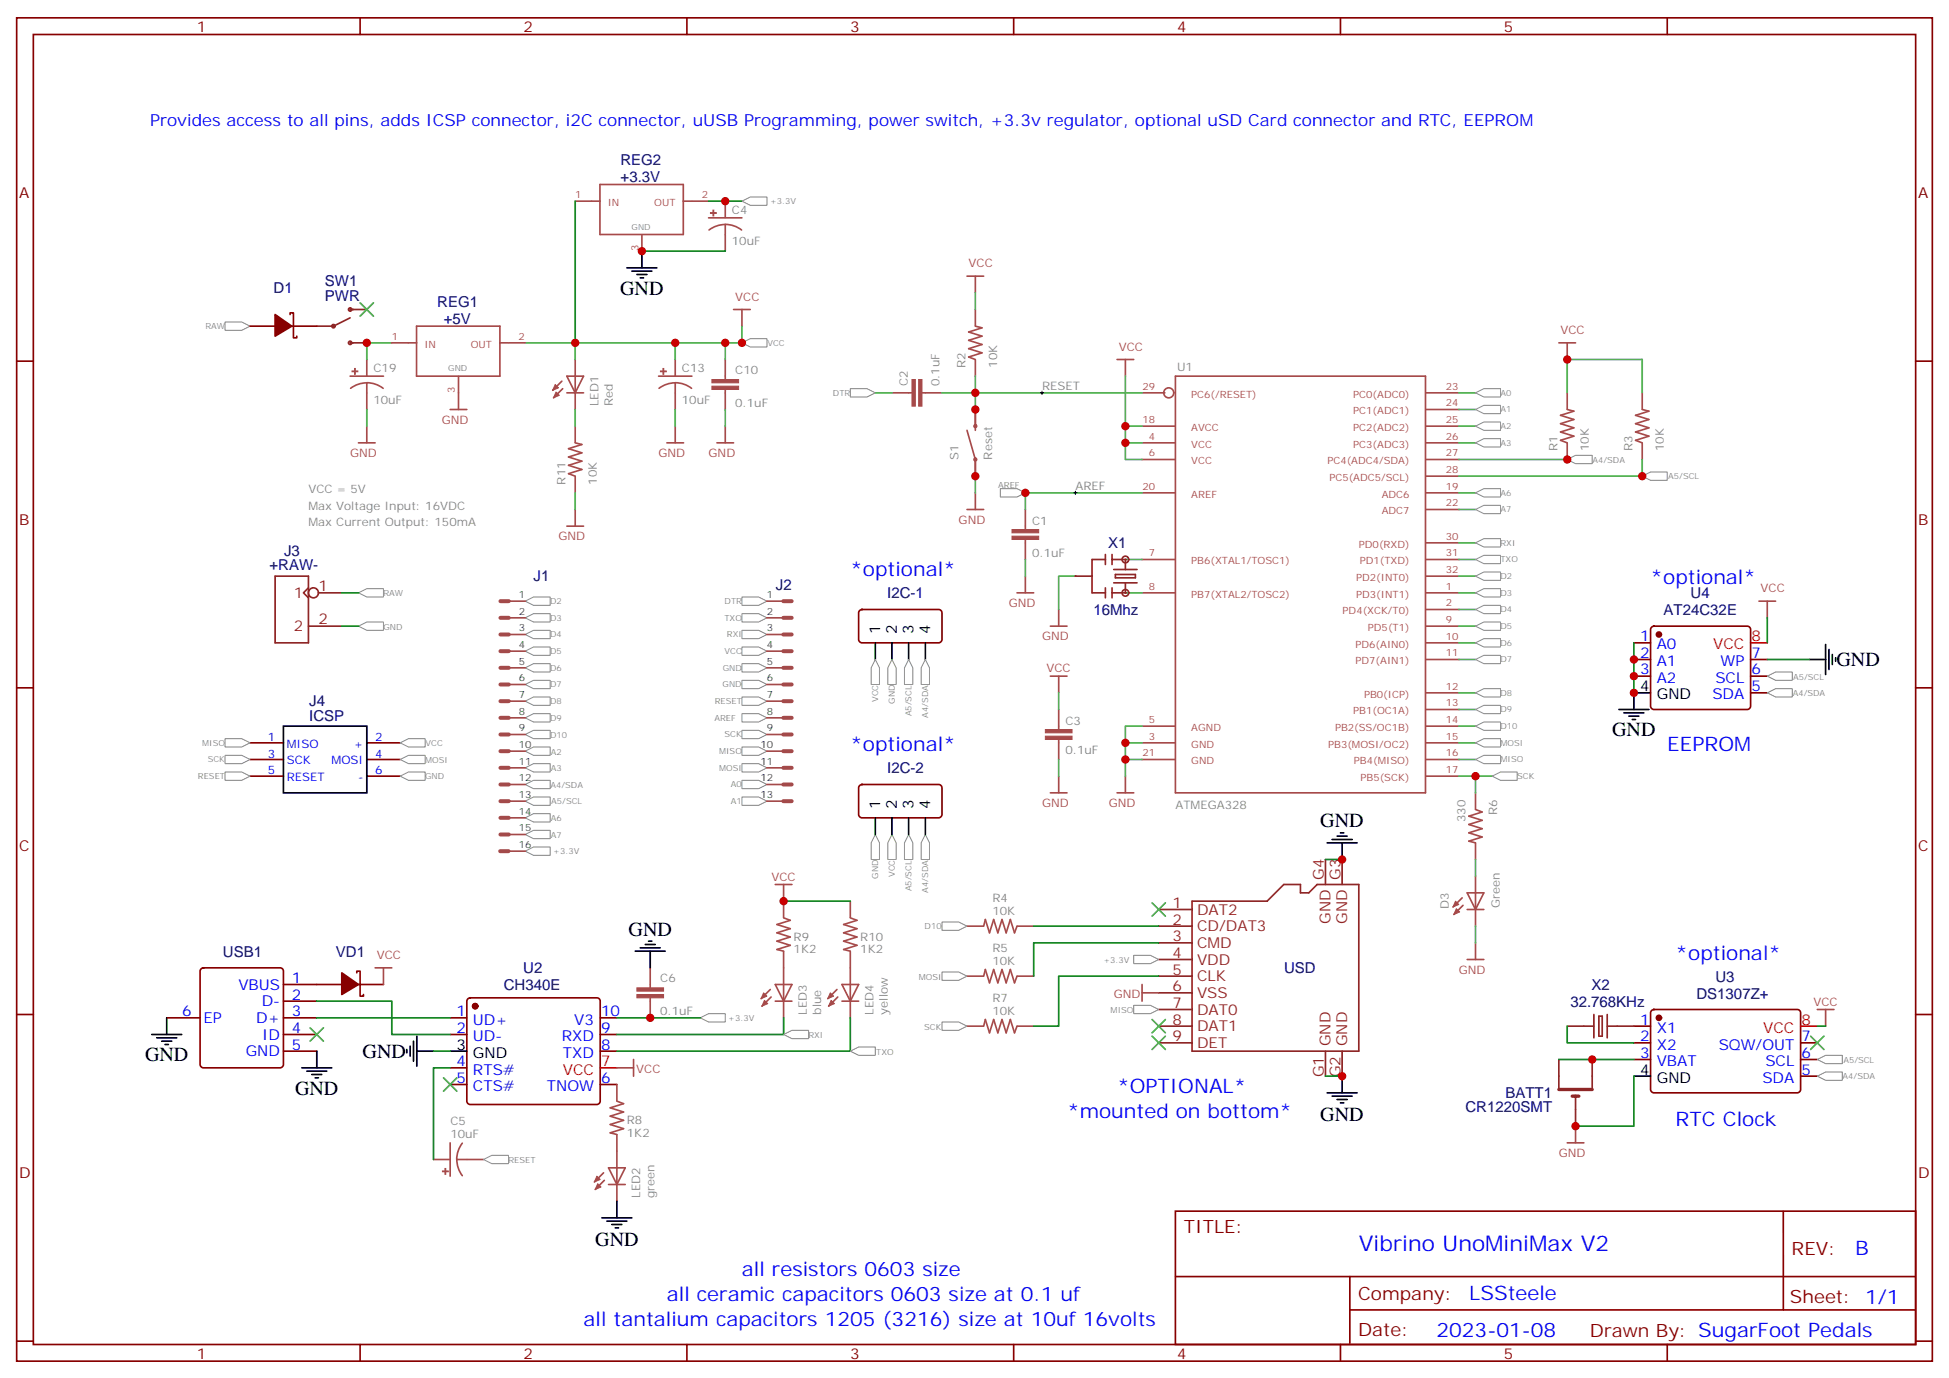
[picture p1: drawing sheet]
<svg xmlns="http://www.w3.org/2000/svg" width="412mm" height="292mm" viewBox="0 0 412 292" stroke-linecap="round" stroke-linejoin="round" font-family="sans-serif">
<g fill="none" stroke="#a64a4a" stroke-width=".35">
<path d="M204.6 58.5h3.5M206.4 58.5v3.5M74.1 79.6h7M77.6 76.1v3.5M119.9 79.6h3.6l-1.8 3.5zM121.7 76.1v3.5M121.7 79.6v3.5M139.3 79.6h7.1M142.9 76.1v3.5M153.5 76.1v3.5M153.5 79.6v.7M155.2 65.5h3.5"/>
<path d="M157 65.5v3.5M206.4 69l1.4 .4-2.8 .9 2.8 .9-2.8 .8 2.8 .9-2.8 .9 2.8 .9-2.8 .9 1.4 .5M206.4 65.5v3.5M206.4 76.1v3.5M236.4 76.1h3.5M238.1 76.1v3.5M248.7 79.6h52.9v88.2h-52.9zM329.8 72.6h3.6M331.6 72.6v3.5M74.2 82.2l1.6-.9 1.8-.3v2.1M75.8 93.7h3.6M77.6 81l1.8 .3 1.7 .9"/>
<path d="M77.6 83.2v3.5M77.6 90.2v3.5M95.2 86.7h3.6M97 83.1v3.6M118.9 80.7l-2 1.9M119.1 82.3l-2 1.9M119.9 83.1h3.6M121.7 93.7l1.4 .4-2.8 .9 2.8 .8-2.8 .9 2.8 .9-2.8 .9 2.8 .9-2.8 .9 1.4 .5M121.7 83.2v3.5M121.7 90.2v3.5M139.4 82.2l1.7-.9 1.8-.3v2.1M141.1 93.7h3.5"/>
<path d="M142.9 81l1.8 .3 1.6 .9M142.9 83.2v3.5M142.9 90.2v3.5M151.7 93.7h3.5M153.5 82.4v.7M153.5 83.2v3.5M153.5 90.2v3.5M188.7 83.1h3.5M192.3 83.1h.7M195.1 83.1h.7M195.8 83.1h3.5M204.6 91.1l1.8 6.2"/>
<path d="M206.4 86.7v3.4M206.4 90.2v.9M206.4 97.3v3.5M241.7 93.7h6.9M241.7 83.1h4.8M241.7 97.3h6.9M241.7 90.2h6.9M301.7 93.7h7M301.7 83.1h7M301.7 86.7h7M301.7 97.3h7M301.7 90.2h7"/>
<path d="M331.6 86.7l1.4 .3-2.8 .9 2.8 .9-2.8 .9 2.8 .9-2.8 .8 2.8 .9-2.8 .9 1.4 .5M331.6 83.1v3.5M331.6 93.8v3.5M347.5 86.7l1.4 .3-2.8 .9 2.8 .9-2.8 .9 2.8 .9-2.8 .8 2.8 .9-2.8 .9 1.4 .5M347.5 83.1v3.5M347.5 93.8v3.5M119.9 111.4h3.6M121.7 100.8v3.5M121.7 107.8v3.6M204.6 107.8h3.5M206.4 104.3v3.5M217 107.8v3.5"/>
<path d="M217 111.4v.7M217 114.2v.7M217 115v3.4M241.7 118.4h6.9M241.7 104.3h6.9M301.7 107.8h7M301.7 118.4h7M301.7 104.3h7M301.7 114.9h7M301.7 100.8h7M215.2 125.5h3.5M217 122v3.5"/>
<path d="M222.2 132.5h3.6M224 129v3.5M241.7 125.5h6.9M301.7 125.5h7M301.7 132.5h7M301.7 139.6h7M301.7 136.1h7M301.7 129h7M301.7 122h7M222.2 143.1h3.6M224 143.1v3.5M224 150.2v3.4"/>
<path d="M224 153.7v.7M224 156.5v.7M224 157.3v3.5M241.7 157.2h6.9M241.7 153.7h6.9M301.7 157.2h7M301.7 153.7h7M301.7 150.2h7M301.7 146.6h7M222.2 167.8h3.6M224 164.3v3.5M236.4 167.8h3.5"/>
<path d="M238.1 164.3v3.5M241.7 160.8h6.9M301.7 164.3h7M301.7 160.8h7M312.2 171.3l1.4 .6-2.8 .9 2.8 .8-2.8 .9 2.8 .9-2.8 .9 2.8 .9-2.8 .8 1.4 .4M312.2 167.8v3.5M312.2 178.5v3.4M309.4 190l-2 2M309.6 191.6l-2 2M310.4 189h3.6l-1.8 3.5zM310.4 192.5h3.6M312.2 185.5v3.4"/>
<path d="M312.2 189v3.5M312.2 192.6v3.4M312.2 199.6v3.5M310.4 203.1h3.6"/>
<circle cx="247.3" cy="83.1" r="1.06"/>
</g>
<g fill="#a64a4a" stroke="#a64a4a" stroke-width=".21">
<path d="M150.6 81.7h5.7v.7h-5.7z"/>
<path d="M150.6 80.3h5.7v.7h-5.7z"/>
<path d="M139.7 78.5h1.3v.2h-1.3z"/>
<path d="M140.3 78h.2v1.2h-.2z"/>
<path d="M117.5 81.4l.7 .7-1.3 .5z"/>
<path d="M117.7 83l.7 .7-1.3 .5z"/>
<path d="M221.2 154.4h5.6v.7h-5.6z"/>
<path d="M221.2 155.8h5.6v.7h-5.6z"/>
<path d="M214.1 112.1h5.7v.7h-5.7z"/>
<path d="M214.1 113.5h5.7v.7h-5.7z"/>
<path d="M308 190.7l.7 .8-1.3 .5z"/>
<path d="M308.2 192.3l.7 .7-1.3 .6z"/>
<path d="M74.5 78.5h1.2v.2h-1.2z"/>
<path d="M75 78h.2v1.2h-.2z"/>
<path d="M193 80.3h.7v5.7h-.7z"/>
<path d="M194.4 80.3h.7v5.7h-.7z"/>
</g>
<g fill="none" stroke="#a64a4a" stroke-width=".56">
<circle cx="206.4" cy="90.2" r=".18"/>
<circle cx="206.4" cy="97.3" r=".18"/>
</g>
<path d="M77.6 86.7v3.5M142.9 86.7v3.5M153.5 86.7v3.5M121.7 104.3v3.5M206.4 100.8v3.5M217 118.4v3.6M227.5 122h-3.5v7M238.1 157.2h3.6M241.7 153.7h-3.6v10.6M224 160.8v3.5M238.1 160.8h3.6M312.2 196v3.6" fill="none" stroke="#4aa64a" stroke-width=".35"/>
<g fill="#fff" stroke="#828282" stroke-width=".21">
<path d="M75.8 132.5l1.8-.8h3.5v1.7h-3.5z"/>
<path d="M157 140.5h3.5l1.8 .9-1.8 .8h-3.5z"/>
</g>
<path d="M206.4 79.6v3.5h35.3M199.3 83.1h7.1v3.6M241.7 104.3h-24.7v3.5" fill="none" stroke="#4aa64a" stroke-width=".35"/>
<path d="M227.2 104.3h.7M227.5 104v.7" fill="none" stroke="#000" stroke-width=".21"/>
<path d="M157 147.5h3.5l1.8 .9-1.8 .9h-3.5z" fill="#fff" stroke="#828282" stroke-width=".21"/>
<path d="M220.1 83.1h.7M220.5 82.8v.7" fill="none" stroke="#000" stroke-width=".21"/>
<path d="M308.7 164.3h3.5v3.5M312.2 164.3h3.5" fill="none" stroke="#4aa64a" stroke-width=".35"/>
<g fill="#fff" stroke="#828282" stroke-width=".21">
<path d="M157 154.6h3.5l1.8 .9-1.8 .9h-3.5z"/>
<path d="M315.7 164.3l1.8-.9h3.5v1.8h-3.5z"/>
</g>
<path d="M308.7 160.8h3.5" fill="none" stroke="#4aa64a" stroke-width=".35"/>
<g fill="#fff" stroke="#828282" stroke-width=".21">
<path d="M157 158.1h3.5l1.8 .9-1.8 .9h-3.5z"/>
<path d="M312.2 160.8l1.8-.9h3.5v1.7h-3.5z"/>
</g>
<path d="M308.7 157.2h3.5" fill="none" stroke="#4aa64a" stroke-width=".35"/>
<g fill="#fff" stroke="#828282" stroke-width=".21">
<path d="M157 161.6h3.5l1.8 .9-1.8 .9h-3.5z"/>
<path d="M312.2 157.2l1.8-.8h3.5v1.7h-3.5z"/>
</g>
<path d="M308.7 118.4h3.5M312.2 181.9v3.6" fill="none" stroke="#4aa64a" stroke-width=".35"/>
<g fill="#fff" stroke="#828282" stroke-width=".21">
<path d="M312.2 118.4l1.8-.9h3.5v1.8h-3.5z"/>
<path d="M157 129.9h3.5l1.8 .9-1.8 .9h-3.5z"/>
</g>
<path d="M142.9 72.6v3.5M153.5 72.6v3.5M157 69v3.6h-31.8M206.4 62v3.5M238.1 79.6v10.6h3.6M238.1 90.2v3.5h3.6M238.1 93.7v3.6h3.6M331.6 83.1v-7h15.9v7M224 146.6v3.6" fill="none" stroke="#4aa64a" stroke-width=".35"/>
<path d="M157 136.9h3.5l1.8 .9-1.8 .9h-3.5z" fill="#fff" stroke="#828282" stroke-width=".21"/>
<path d="M82.9 72.6h-5.3v3.5" fill="none" stroke="#4aa64a" stroke-width=".35"/>
<g fill="#fff" stroke="#828282" stroke-width=".21">
<path d="M47.6 68.2h3.6l1.7 .8-1.7 .9h-3.6z"/>
<path d="M75.8 125.5l1.8-.9h3.5v1.8h-3.5z"/>
</g>
<path d="M308.7 150.2h3.5" fill="none" stroke="#4aa64a" stroke-width=".35"/>
<g fill="#fff" stroke="#828282" stroke-width=".21">
<path d="M111.1 151.9l1.8-.8h3.5v1.7h-3.5z"/>
<path d="M312.2 150.2l1.8-.9h3.5v1.8h-3.5z"/>
</g>
<path d="M308.7 146.6h3.5" fill="none" stroke="#4aa64a" stroke-width=".35"/>
<g fill="#fff" stroke="#828282" stroke-width=".21">
<path d="M111.1 148.4l1.8-.9h3.5v1.8h-3.5z"/>
<path d="M312.2 146.6l1.8-.8h3.5v1.7h-3.5z"/>
</g>
<path d="M347.5 97.3v3.5h-38.8" fill="none" stroke="#4aa64a" stroke-width=".35"/>
<path d="M111.1 169.6l1.8-.9h3.5v1.8h-3.5z" fill="#fff" stroke="#828282" stroke-width=".21"/>
<path d="M308.7 97.3h22.9" fill="none" stroke="#4aa64a" stroke-width=".35"/>
<path d="M111.1 166.1l1.8-.9h3.5v1.7h-3.5z" fill="#fff" stroke="#828282" stroke-width=".21"/>
<path d="M308.7 93.7h3.5" fill="none" stroke="#4aa64a" stroke-width=".35"/>
<g fill="#fff" stroke="#828282" stroke-width=".21">
<path d="M111.1 162.5l1.8-.9h3.5v1.8h-3.5z"/>
<path d="M312.2 93.7l1.8-.8h3.5v1.7h-3.5z"/>
</g>
<path d="M308.7 90.2h3.5" fill="none" stroke="#4aa64a" stroke-width=".35"/>
<g fill="#fff" stroke="#828282" stroke-width=".21">
<path d="M111.1 159l1.8-.9h3.5v1.8h-3.5z"/>
<path d="M312.2 90.2l1.8-.9h3.5v1.8h-3.5z"/>
</g>
<path d="M308.7 86.7h3.5" fill="none" stroke="#4aa64a" stroke-width=".35"/>
<g fill="#fff" stroke="#828282" stroke-width=".21">
<path d="M157 168.7h3.5l1.8 .9-1.8 .9h-3.5z"/>
<path d="M312.2 86.7l1.8-.9h3.5v1.8h-3.5z"/>
</g>
<path d="M308.7 83.1h3.5" fill="none" stroke="#4aa64a" stroke-width=".35"/>
<g fill="#fff" stroke="#828282" stroke-width=".21">
<path d="M157 165.2h3.5l1.8 .9-1.8 .8h-3.5z"/>
<path d="M312.2 83.1l1.8-.8h3.5v1.7h-3.5z"/>
</g>
<path d="M308.7 122h3.5" fill="none" stroke="#4aa64a" stroke-width=".35"/>
<g fill="#fff" stroke="#828282" stroke-width=".21">
<path d="M111.1 127.2l1.8-.8h3.5v1.7h-3.5z"/>
<path d="M312.2 122l1.8-.9h3.5v1.7h-3.5z"/>
</g>
<path d="M308.7 125.5h3.5" fill="none" stroke="#4aa64a" stroke-width=".35"/>
<g fill="#fff" stroke="#828282" stroke-width=".21">
<path d="M111.1 130.8l1.8-.9h3.5v1.8h-3.5z"/>
<path d="M312.2 125.5l1.8-.9h3.5v1.8h-3.5z"/>
</g>
<path d="M308.7 129h3.5" fill="none" stroke="#4aa64a" stroke-width=".35"/>
<g fill="#fff" stroke="#828282" stroke-width=".21">
<path d="M111.1 134.3l1.8-.9h3.5v1.8h-3.5z"/>
<path d="M312.2 129l1.8-.9h3.5v1.8h-3.5z"/>
</g>
<path d="M308.7 132.5h3.5" fill="none" stroke="#4aa64a" stroke-width=".35"/>
<g fill="#fff" stroke="#828282" stroke-width=".21">
<path d="M111.1 137.8l1.8-.9h3.5v1.8h-3.5z"/>
<path d="M312.2 132.5l1.8-.8h3.5v1.7h-3.5z"/>
</g>
<path d="M308.7 136.1h3.5" fill="none" stroke="#4aa64a" stroke-width=".35"/>
<g fill="#fff" stroke="#828282" stroke-width=".21">
<path d="M111.1 141.4l1.8-.9h3.5v1.7h-3.5z"/>
<path d="M312.2 136.1l1.8-.9h3.5v1.7h-3.5z"/>
</g>
<path d="M308.7 139.6h3.5" fill="none" stroke="#4aa64a" stroke-width=".35"/>
<g fill="#fff" stroke="#828282" stroke-width=".21">
<path d="M111.1 144.9l1.8-.9h3.5v1.8h-3.5z"/>
<path d="M312.2 139.6l1.8-.9h3.5v1.8h-3.5z"/>
</g>
<path d="M308.7 153.7h3.5" fill="none" stroke="#4aa64a" stroke-width=".35"/>
<g fill="#fff" stroke="#828282" stroke-width=".21">
<path d="M111.1 155.5l1.8-.9h3.5v1.8h-3.5z"/>
<path d="M312.2 153.7l1.8-.9h3.5v1.8h-3.5z"/>
</g>
<path d="M185.2 83.1h3.5M238.1 118.4h3.6M238.1 125.5h3.6" fill="none" stroke="#4aa64a" stroke-width=".35"/>
<g fill="#fff" stroke="#828282" stroke-width=".21">
<path d="M157 126.4h3.5l1.8 .8-1.8 .9h-3.5z"/>
<path d="M179.9 82.3h3.5l1.8 .8-1.8 .9h-3.5z"/>
</g>
<path d="M308.7 114.9h3.5" fill="none" stroke="#4aa64a" stroke-width=".35"/>
<g fill="#fff" stroke="#828282" stroke-width=".21">
<path d="M157 133.4h3.5l1.8 .9-1.8 .9h-3.5z"/>
<path d="M312.2 114.9l1.8-.9h3.5v1.8h-3.5z"/>
</g>
<path d="M308.7 104.3h3.5" fill="none" stroke="#4aa64a" stroke-width=".35"/>
<g fill="#fff" stroke="#828282" stroke-width=".21">
<path d="M312.2 104.3l1.8-.9h3.5v1.8h-3.5z"/>
<path d="M111.1 173.1l1.8-.9h3.5v1.8h-3.5z"/>
</g>
<path d="M308.7 107.8h3.5" fill="none" stroke="#4aa64a" stroke-width=".35"/>
<g fill="#fff" stroke="#828282" stroke-width=".21">
<path d="M312.2 107.8l1.8-.8h3.5v1.7h-3.5z"/>
<path d="M111.1 176.6l1.8-.8h3.5v1.7h-3.5z"/>
</g>
<path d="M111.1 72.6h14.1M121.7 72.6v3.5M121.7 86.7v3.5" fill="none" stroke="#4aa64a" stroke-width=".35"/>
<g fill="none" stroke="#870000" stroke-width=".35">
<path d="M3.5 3.8h405.4v284.3h-405.4zM7.1 7.3h398.2v277.3h-398.2zM76.2 3.8v3.5M145.3 3.8v3.5M214.5 3.8v3.5M283.6 3.8v3.5M352.8 3.8v3.5M3.5 76.4h3.6M405.3 76.4h3.6M3.5 145.6h3.6M405.3 145.6h3.6M3.5 214.7h3.6"/>
<path d="M405.3 214.7h3.6M248.7 256.4h156.6v28.2h-156.6zM377.3 256.4v20.9M248.7 270.2h156.5M285.6 277.3h119.6M285.6 270.2v14.1M3.5 283.9h3.6M76.2 284.6v3.5M145.3 284.6v3.5M214.5 284.6v3.5M283.6 284.6v3.5M352.8 284.6v3.5"/>
<path d="M405.3 283.9h3.6"/>
</g>
<g fill="none" stroke="#a64a4a" stroke-width=".35">
<path d="M126.9 39.1h17.7v10.5h-17.7zM121.7 42.6h5.2M135.8 49.7v3.5M144.6 42.6h1.7M146.5 42.6h3.4M149.9 46.1h7.1M153.5 47.5l1.8 .3 1.6 .9M153.5 47.5l-1.8 .3-1.7 .9M153.5 42.6v3.5M153.5 47.5v2.1M153.5 49.7v3.5M82.9 72.6h5.2"/>
<path d="M88.1 69h17.7v10.6h-17.7zM97 79.7v3.4M105.8 72.6h1.7M107.7 72.6h3.4"/>
</g>
<path d="M132.6 56.7h6.4M133.7 57.4h4.2M134.8 58.1h2.1M135.5 58.8h.7M135.8 53.2v3.5" fill="none" stroke="#000" stroke-width=".35"/>
<path d="M121.7 42.6v30M135.8 53.2h17.7M149.9 42.6h7.1M72.3 125.5h3.5M72.3 132.5h3.5" fill="none" stroke="#008700" stroke-width=".35"/>
<g fill="#a64a4a" stroke="#a64a4a" stroke-width=".21">
<path d="M150.3 45h1.3v.2h-1.3z"/>
<path d="M150.9 44.5h.1v1.2h-.1z"/>
</g>
<g fill="none" stroke="#8c2424" stroke-width=".35">
<path d="M58.2 122h7.1v14.1h-7.1zM65.3 124.4l-1.1 1.1 1.1 1M65.3 132.5h7M67.4 125.5h4.9"/>
<circle cx="66.3" cy="125.5" r="1.06"/>
</g>
<g fill="#fff" stroke="#828282" stroke-width=".21">
<path d="M157 151.1h3.5l1.8 .8-1.8 .9h-3.5z"/>
<path d="M211.7 103.4h3.5l1.8 .9-1.8 .9h-3.5z"/>
<path d="M157 144h3.5l1.8 .9-1.8 .9h-3.5z"/>
<path d="M111.1 180.2l1.8-.9h3.5v1.7h-3.5z"/>
<path d="M157 42.6l1.7-.9h3.6v1.8h-3.6z"/>
<path d="M157 72.6l1.7-.9h3.6v1.7h-3.6z"/>
</g>
<g fill="none" stroke="#a34a4a" stroke-width=".85">
<path d="M105.9 127.2h1.8M105.9 130.8h1.8M105.9 134.3h1.8M105.9 137.8h1.8M105.9 141.4h1.8M105.9 144.9h1.8M105.9 151.9h1.8M105.9 148.4h1.8M105.9 155.5h1.8M105.9 159h1.8M105.9 176.6h1.8M105.9 173.1h1.8"/>
<path d="M105.9 166.1h1.8M105.9 169.6h1.8M105.9 162.5h1.8M105.8 180.2h1.8"/>
</g>
<g fill="none" stroke="#a34a4a" stroke-width=".35">
<path d="M107.7 127.2h3.4M107.7 130.8h3.4M107.7 134.3h3.4M107.7 137.8h3.4M107.7 141.4h3.4M107.7 144.9h3.4M107.7 151.9h3.4M107.7 148.4h3.4M107.7 155.5h3.4M107.7 159h3.4M107.7 176.6h3.4M107.7 173.1h3.4"/>
<path d="M107.7 166.1h3.4M107.7 169.6h3.4M107.7 162.5h3.4M107.7 180.2h3.4"/>
</g>
<path d="M52.9 157.2h7.1M77.6 157.2h7.1M52.9 160.8h7.1M52.9 164.3h7.1M77.6 160.8h7.1M77.6 164.3h7.1" fill="none" stroke="#870000" stroke-width=".35"/>
<path d="M60 153.7h17.6v14.1h-17.6z" fill="none" stroke="#000" stroke-width=".35"/>
<g fill="#fff" stroke="#828282" stroke-width=".21">
<path d="M47.6 156.4h3.6l1.7 .8-1.7 .9h-3.6z"/>
<path d="M47.6 159.9h3.6l1.7 .9-1.7 .8h-3.6z"/>
<path d="M47.6 163.4h3.6l1.7 .9-1.7 .9h-3.6z"/>
<path d="M84.7 164.3l1.7-.9h3.6v1.8h-3.6z"/>
<path d="M84.7 160.8l1.7-.9h3.6v1.7h-3.6z"/>
<path d="M84.7 157.2l1.7-.8h3.6v1.7h-3.6z"/>
<path d="M331.6 97.3l1.8-.9h3.5v1.7h-3.5z"/>
<path d="M347.5 100.8l1.7-.9h3.6v1.8h-3.6z"/>
</g>
<g fill="none" stroke="#8c2424" stroke-width=".35">
<path d="M74.1 67.3l-3.5 1.7h-3.6M74.1 72.6h3.5M74.1 65.5h3.5M233.9 118.4h-2.8v7.1h2.8M233.9 117.4v2.1M235.3 118.4h2.8v2.1M235.3 117.4v2.1M227.5 122h3.6M233.9 124.4v2.1M235.3 124.4v2.1M235.7 123.4h4.9M235.7 120.5h4.9"/>
<path d="M236 121.6h4.2v.7h-4.2zM238.1 123.4v2.1h-2.8"/>
<circle cx="70.6" cy="69" r=".35"/>
<circle cx="74.1" cy="72.6" r=".35"/>
<circle cx="74.1" cy="65.5" r=".35"/>
</g>
<path d="M76.2 64.1l2.8 2.8M79 64.1l-2.8 2.8" fill="none" stroke="#3c3" stroke-width=".35"/>
<g fill="#8c2424">
<circle cx="238.1" cy="125.5" r=".18"/>
<circle cx="238.1" cy="118.4" r=".18"/>
<circle cx="227.5" cy="122" r=".18"/>
</g>
<g fill="none" stroke="#8c2424" stroke-width=".35">
<circle cx="238.1" cy="118.4" r=".71"/>
<circle cx="238.1" cy="125.5" r=".71"/>
</g>
<g fill="none" stroke="#a34a4a" stroke-width=".85">
<path d="M165.7 127.2h1.8M165.7 130.8h1.8M165.7 134.3h1.8M165.7 137.8h1.8M165.7 141.4h1.8M165.7 144.9h1.8M165.7 151.9h1.8M165.7 148.4h1.8M165.7 155.5h1.8M165.7 159h1.8M165.7 166.1h1.8M165.7 169.6h1.8"/>
<path d="M165.7 162.5h1.8"/>
</g>
<g fill="none" stroke="#a34a4a" stroke-width=".35">
<path d="M162.3 127.2h3.4M162.3 130.8h3.4M162.3 134.3h3.4M162.3 137.8h3.4M162.3 141.4h3.4M162.3 144.9h3.4M162.3 151.9h3.4M162.3 148.4h3.4M162.3 155.5h3.4M162.3 159h3.4M162.3 166.1h3.4M162.3 169.6h3.4"/>
<path d="M162.3 162.5h3.4"/>
</g>
<path d="M52.9 69h5.3M61.4 66.6v-.4h.7v5.3h.7v-.3M61.7 69h5.3M181.9 129.2l.5-.2h16.2a.71 .71 0 0 1 .7 .7v5.7a.76 .76 0 0 1-.7 .7h-16.2a.76 .76 0 0 1-.7-.7v-5.7z" fill="none" stroke="#870000" stroke-width=".35"/>
<path d="M58.2 66.6l3.5 2.4-3.5 2.2z" fill="#870000" stroke="#870000" stroke-width=".35"/>
<path d="M185.2 136.1v3.5M188.7 136.1v3.5M192.3 136.1v3.5M195.8 136.1v3.5" fill="none" stroke="#000" stroke-width=".35"/>
<g fill="#fff" stroke="#828282" stroke-width=".21">
<path d="M188.7 139.6l.9 1.8v3.5h-1.7v-3.5z"/>
<path d="M185.2 139.6l.9 1.8v3.5h-1.8v-3.5z"/>
<path d="M195.8 139.6l.9 1.8v3.5h-1.8v-3.5z"/>
<path d="M192.3 139.6l.8 1.8v3.5h-1.7v-3.5z"/>
</g>
<g fill="none" stroke="#8c2424" stroke-width=".35">
<path d="M245.2 192.5h7M245.2 196h7M245.2 199.6h7M252.2 190.7h15.9l3.5-3.5h3.6v1.8h1.7l1.8-1.8h8.8v35.3h-35.3zM280.5 181.9v5.3M284 181.9v5.3M245.2 203.1h7M245.2 206.6h7M245.2 210.1h7M245.2 213.7h7M245.2 217.2h7M245.2 220.7h7"/>
<path d="M280.5 222.5v5.3M284 222.5v5.3"/>
</g>
<path d="M243.8 191.1l2.8 2.8M246.6 191.1l-2.8 2.8M243.8 215.8l2.8 2.8M243.8 219.3l2.8 2.8M246.6 215.8l-2.8 2.8M246.6 219.3l-2.8 2.8" fill="none" stroke="#3c3" stroke-width=".35"/>
<path d="M280.8 178.4h6.4M281.9 177.7h4.2M282.9 177h2.1M283.6 176.3h.7M284 178.4v3.5M280.8 231.3h6.4M281.9 232h4.2M282.9 232.7h2.1M283.6 233.4h.7M284 227.8v3.5" fill="none" stroke="#000" stroke-width=".35"/>
<path d="M239.9 202.2h3.5l1.8 .9-1.8 .9h-3.5z" fill="#fff" stroke="#828282" stroke-width=".21"/>
<path d="M204.6 196h3.5M208.1 196l.4-1.4 .9 2.8 .9-2.8 .8 2.8 .9-2.8 .9 2.8 .9-2.8 .9 2.8 .5-1.4M215.3 196h3.4M204.6 206.6h3.5M204.6 217.2h3.5M208.1 206.6l.4-1.4 .9 2.8 .9-2.8 .8 2.8 .9-2.8 .9 2.8 .9-2.8 .9 2.8 .5-1.4M208.1 217.2l.4-1.4 .9 2.8 .9-2.8 .8 2.8 .9-2.8 .9 2.8 .9-2.8 .9 2.8 .5-1.4M215.3 206.6h3.4M215.3 217.2h3.4M241.7 210.1h3.5M241.7 208.4v3.5" fill="none" stroke="#a64a4a" stroke-width=".35"/>
<path d="M218.7 196h26.5M245.2 199.6h-26.5v7M245.2 206.6h-21.2v10.6h-5.3" fill="none" stroke="#008700" stroke-width=".35"/>
<g fill="#fff" stroke="#828282" stroke-width=".21">
<path d="M199.3 195.2h3.5l1.8 .8-1.8 .9h-3.5z"/>
<path d="M199.3 205.7h3.5l1.8 .9-1.8 .9h-3.5z"/>
<path d="M199.3 216.3h3.5l1.8 .9-1.8 .9h-3.5z"/>
<path d="M239.9 212.8h3.5l1.8 .9-1.8 .9h-3.5z"/>
</g>
<path d="M280.5 181.9h3.5M331.6 217.2v3.5h14.1M384.5 217.2h1.8M280.5 227.8h3.5M329.8 224.3h15.9M345.7 227.8v10.6h-12.3" fill="none" stroke="#008700" stroke-width=".35"/>
<path d="M345.7 217.2h3.5M349.5 213.9l.5-.2h30.3a.71 .71 0 0 1 .7 .7v16.2a.76 .76 0 0 1-.7 .7h-30.3a.76 .76 0 0 1-.8-.7v-16.2zM345.7 220.7h3.5M345.7 224.3h3.5M381 220.7h3.5M381 224.3h3.5M381 227.8h3.5" fill="none" stroke="#870000" stroke-width=".35"/>
<circle cx="351" cy="215.4" r=".53" fill="#870000" stroke="#870000" stroke-width=".35"/>
<path d="M345.7 227.8h3.5" fill="none" stroke="#000" stroke-width=".35"/>
<path d="M381 217.2h3.5" fill="none" stroke="#f00" stroke-width=".35"/>
<path d="M329.8 230.6h7.1M332.7 232h1.4" fill="none" stroke="#8c2424" stroke-width=".71"/>
<path d="M331.6 217.2h5.7M337.3 214.7v5M338.3 215.1h.7v4.2h-.7zM340.1 217.2h5.6M340.1 214.7v5M329.8 224.3v6.3M333.4 232v6.4M336.9 224.3v6.3" fill="none" stroke="#8c2424" stroke-width=".35"/>
<path d="M384.5 213.7h3.6M386.3 213.7v3.5M333.4 238.4v3.5M331.6 241.9h3.5" fill="none" stroke="#a64a4a" stroke-width=".35"/>
<path d="M383.1 219.3l2.8 2.8M385.9 219.3l-2.8 2.8" fill="none" stroke="#3c3" stroke-width=".35"/>
<g fill="#fff" stroke="#828282" stroke-width=".21">
<path d="M384.5 224.3l1.8-.9h3.5v1.7h-3.5z"/>
<path d="M384.5 227.8l1.8-.9h3.5v1.8h-3.5z"/>
<path d="M192.3 176.6l.8 1.8v3.5h-1.7v-3.5z"/>
<path d="M195.8 176.6l.9 1.8v3.5h-1.8v-3.5z"/>
<path d="M188.7 176.6l.9 1.8v3.5h-1.7v-3.5z"/>
<path d="M185.2 176.6l.9 1.8v3.5h-1.8v-3.5z"/>
</g>
<g fill="none" stroke="#870000" stroke-width=".35">
<path d="M181.9 166.3l.5-.2h16.2a.71 .71 0 0 1 .7 .7v5.6a.76 .76 0 0 1-.7 .7h-16.2a.76 .76 0 0 1-.7-.7v-5.6zM35.3 215.4h7M42.6 205.1l.4-.2h16.3a.71 .71 0 0 1 .7 .7v19.7a.76 .76 0 0 1-.7 .7h-16.3a.76 .76 0 0 1-.7-.7v-19.7zM60 215.4h7M60 219h7M60 208.4h12.3M60 211.9h7M75.5 205.9v-.3h.7v5.3h.7v-.4M75.8 208.4h5.3M95.2 215.4h3.6M95.2 219h3.6M99 211.4l.5-.2h26.8a.71 .71 0 0 1 .7 .7v21.2a.76 .76 0 0 1-.7 .7h-26.8a.76 .76 0 0 1-.7-.7v-21.2z"/>
<path d="M127 215.4h3.5M127 219h3.5M60 222.5h7M95.2 226h3.6M95.2 229.6h3.6M127 229.6h3.5M127 222.5h3.5"/>
</g>
<g fill="none" stroke="#000" stroke-width=".35">
<path d="M185.2 173.1v3.5M188.7 173.1v3.5M192.3 173.1v3.5M195.8 173.1v3.5M32.1 219h6.4M33.2 219.7h4.2M35.3 215.4v3.6M88.2 219.3v6.4M34.2 220.4h2.1M34.9 221.1h.7M63.9 226h6.3M64.9 226.7h4.2"/>
<path d="M66 227.4h2.1M66.7 228.1h.7M67 222.5v3.5M86.1 222.1v.7M86.8 221.4v2.2M87.5 220.4v4.2M88.2 222.5h3.5M95.2 222.5h3.6"/>
</g>
<g fill="#870000" stroke="#870000" stroke-width=".35">
<path d="M72.3 205.9l3.5 2.5-3.5 2.1z"/>
<circle cx="100.5" cy="213" r=".53"/>
</g>
<path d="M127 226h3.5" fill="none" stroke="#f00" stroke-width=".35"/>
<path d="M79.4 204.9h3.5M81.1 204.9v3.5M91.7 245.4h3.5M95.2 241.9v7.1M96.7 245.4l.3 1.8 .8 1.7M96.7 245.4h2.1M97.8 242l-.9 1.6-.3 1.8M98.8 245.4h3.5" fill="none" stroke="#a64a4a" stroke-width=".35"/>
<path d="M65.6 217.6l2.8 2.8M68.4 217.6l-2.8 2.8M93.8 228.1l2.9 2.9M96.7 228.1l-2.9 2.9" fill="none" stroke="#3c3" stroke-width=".35"/>
<path d="M67 211.9h15.9v7.1h12.3M67 215.4h28.2M91.7 222.5h3.5M95.2 226h-3.5v19.4" fill="none" stroke="#008700" stroke-width=".35"/>
<g fill="#a64a4a" stroke="#a64a4a" stroke-width=".21">
<path d="M94.1 247.3h.2v1.3h-.2z"/>
<path d="M93.6 247.9h1.3v.1h-1.3z"/>
</g>
<g fill="#fff" stroke="#828282" stroke-width=".21">
<path d="M102.3 245.4l1.8-.9h3.5v1.8h-3.5z"/>
<path d="M148.2 215.4l1.7-.8h3.6v1.7h-3.6z"/>
</g>
<g fill="none" stroke="#a64a4a" stroke-width=".35">
<path d="M164 187.2h3.6M165.8 194.3l1.4 .5-2.8 .9 2.8 .9-2.8 .8 2.8 .9-2.8 .9 2.8 .9-2.8 .9 1.4 .3M165.8 187.2v7M179.9 194.3l1.4 .5-2.8 .9 2.8 .9-2.8 .8 2.8 .9-2.8 .9 2.8 .9-2.8 .9 1.4 .3M179.9 190.7v3.5M137.6 204.9v3.4M137.6 208.4v.7M137.6 211.2v.7M137.6 212v3.4M163 209.4l-2 2M163.2 211l-2 2M164 208.4h3.6l-1.8 3.5z"/>
<path d="M164 211.9h3.6M165.8 201.4v6.9M165.8 208.4v3.5M165.8 212v3.4M177.1 209.4l-1.9 2M177.3 211l-2 2M178.2 211.9h3.5M178.2 208.4h3.5l-1.8 3.5zM179.9 201.4v6.9M179.9 208.4v3.5M179.9 212v3.4M130.5 226h3.6"/>
<path d="M130.5 233.1l1.4 .5-2.8 .9 2.8 .9-2.8 .9 2.8 .8-2.8 .9 2.8 .9-2.8 .9 1.4 .3M130.5 229.6v3.4M134.1 224.3v3.5M127.7 248.2l-1.9 2M127.9 249.8l-2 2M128.8 247.2h3.5l-1.8 3.5zM128.8 250.7h3.5M130.5 240.2v6.9M130.5 247.2v3.5M130.5 250.8v3.4"/>
</g>
<g fill="#a64a4a" stroke="#a64a4a" stroke-width=".21">
<path d="M134.8 210.5h5.6v.7h-5.6z"/>
<path d="M134.8 209.1h5.6v.7h-5.6z"/>
<path d="M126.3 249l.7 .7-1.2 .5z"/>
<path d="M126.5 250.5l.7 .7-1.3 .6z"/>
<path d="M161.6 210.1l.7 .8-1.3 .5z"/>
<path d="M161.7 211.7l.8 .7-1.3 .6z"/>
<path d="M175.7 210.1l.7 .8-1.2 .5z"/>
<path d="M175.9 211.7l.7 .7-1.3 .6z"/>
</g>
<path d="M130.5 215.4h17.7M165.8 215.4v3.6h-35.3M179.9 215.4v7.1h-49.4" fill="none" stroke="#008700" stroke-width=".35"/>
<path d="M136.5 199.9h2.1M137.2 199.2h.7M134.4 201.3h6.4M135.5 200.6h4.2M137.6 201.3v3.6M127.4 257.8h6.3M128.4 258.5h4.2M129.5 259.2h2.1M130.2 259.9h.7M130.5 254.2v3.6" fill="none" stroke="#000" stroke-width=".35"/>
<g fill="#fff" stroke="#828282" stroke-width=".21">
<path d="M165.8 219l1.8-.9h3.5v1.8h-3.5z"/>
<path d="M179.9 222.5l1.8-.9h3.5v1.8h-3.5z"/>
</g>
<path d="M373.9 130.8v5.3M165.8 190.7h14.1" fill="none" stroke="#008700" stroke-width=".35"/>
<path d="M370.4 136.1h3.5" fill="none" stroke="#f00" stroke-width=".35"/>
<path d="M345.7 139.6h3.5M345.7 136.1h3.5M349.5 132.7l.5-.2h19.7a.71 .71 0 0 1 .7 .7v16.3a.76 .76 0 0 1-.7 .7h-19.7a.76 .76 0 0 1-.8-.7v-16.3zM370.4 139.6h3.5M345.7 143.1h3.5M370.4 143.1h3.5M370.4 146.6h3.5" fill="none" stroke="#870000" stroke-width=".35"/>
<path d="M342.5 150.2h6.4M343.6 150.9h4.2M344.7 151.6h2.1M345.4 152.3h.7M349.2 146.6h-3.5v3.6" fill="none" stroke="#000" stroke-width=".35"/>
<circle cx="351" cy="134.3" r=".53" fill="#870000" stroke="#870000" stroke-width=".35"/>
<path d="M372.2 127.2h3.5M373.9 127.2v3.6" fill="none" stroke="#a64a4a" stroke-width=".35"/>
<g fill="#fff" stroke="#828282" stroke-width=".21">
<path d="M373.9 146.6l1.8-.8h3.5v1.7h-3.5z"/>
<path d="M373.9 143.1l1.8-.9h3.5v1.8h-3.5z"/>
</g>
<path d="M382.8 139.6h3.5M386.3 136.4v6.4M387 137.5v4.2M387.7 138.5v2.2M388.4 139.2v.7" fill="none" stroke="#000" stroke-width=".35"/>
<path d="M345.7 136.1v10.5M373.9 139.6h8.9" fill="none" stroke="#008700" stroke-width=".35"/>
<g fill="#c00">
<circle cx="238.1" cy="157.2" r=".88"/>
<circle cx="238.1" cy="160.8" r=".88"/>
<circle cx="206.4" cy="83.1" r=".88"/>
<circle cx="312.2" cy="164.3" r=".88"/>
<circle cx="238.1" cy="90.2" r=".88"/>
<circle cx="238.1" cy="93.7" r=".88"/>
<circle cx="153.5" cy="72.6" r=".88"/>
<circle cx="142.9" cy="72.6" r=".88"/>
<circle cx="121.7" cy="72.6" r=".88"/>
<circle cx="153.5" cy="42.6" r=".88"/>
<circle cx="135.8" cy="53.2" r=".88"/>
<circle cx="217" cy="104.3" r=".88"/>
<circle cx="157" cy="72.6" r=".88"/>
<circle cx="347.5" cy="100.8" r=".88"/>
<circle cx="77.6" cy="72.6" r=".88"/>
<circle cx="206.4" cy="86.7" r=".88"/>
<circle cx="206.4" cy="100.8" r=".88"/>
<circle cx="284" cy="181.9" r=".88"/>
<circle cx="284" cy="227.8" r=".88"/>
<circle cx="331.6" cy="97.3" r=".88"/>
<circle cx="331.6" cy="76.1" r=".88"/>
<circle cx="336.9" cy="224.3" r=".88"/>
<circle cx="333.4" cy="238.4" r=".88"/>
<circle cx="137.6" cy="215.4" r=".88"/>
<circle cx="165.8" cy="190.7" r=".88"/>
<circle cx="345.7" cy="139.6" r=".88"/>
<circle cx="345.7" cy="146.6" r=".88"/>
<circle cx="345.7" cy="143.1" r=".88"/>
</g>
<text font-size="4.6" fill="#00f" x="287.5" y="264.8">Vibrino UnoMiniMax V2</text>
<g font-size="4.2">
<text x="131.2" y="62.3">GND</text>
<text x="388.6" y="141">GND</text>
<text x="341.1" y="155.8">GND</text>
<text x="279.4" y="175.1">GND</text>
<text x="133" y="198.2">GND</text>
<text x="30.7" y="224.6">GND</text>
<text x="76.7" y="223.9">GND</text>
<text x="62.4" y="231.7">GND</text>
<text x="279.4" y="237.3">GND</text>
<text x="125.9" y="263.8">GND</text>
</g>
<g font-size="4.2" fill="#00f">
<text x="179.9" y="122">*optional*</text>
<text x="349.2" y="123.7">*optional*</text>
<text x="179.9" y="159">*optional*</text>
<text x="352.8" y="159">EEPROM</text>
<text x="354.5" y="203.1">*optional*</text>
<text x="236.4" y="231.3">*OPTIONAL*</text>
<text x="225.8" y="236.6">*mounted on bottom*</text>
<text x="354.5" y="238.4">RTC Clock</text>
<text x="392.5" y="265.6">B</text>
<text x="141.1" y="275.4">all ceramic capacitors 0603 size at 0.1 uf</text>
<text x="157" y="270.1">all resistors 0603 size</text>
<text x="310.9" y="275.2">LSSteele</text>
<text x="123.5" y="280.7">all tantalium capacitors 1205 (3216) size at 10uf 16volts</text>
<text x="304" y="283">2023-01-08</text>
</g>
<g font-size="3.9" fill="#800">
<text x="250.5" y="260.9">TITLE:</text>
<text x="379.1" y="265.6">REV:</text>
<text x="287.4" y="275.1">Company:</text>
<text x="378.7" y="275.8">Sheet: 1/1</text>
<text x="287.4" y="282.8">Date:</text>
<text x="336.4" y="282.9">Draw</text>
<text x="346.6" y="282.9">n By: SugarFoot Pedals</text>
</g>
<g font-size="3.5" fill="#00f">
<text x="31.7" y="26.7">Provides access to all pins, adds ICSP connector, i2C connector, uUSB Programming, pow</text>
<text x="191" y="26.7">er sw</text>
<text x="200.6" y="26.7">itch, +3.3v regulator, optional uSD Card connector and RTC, EEPROM</text>
</g>
<g font-size="3.2" fill="#800">
<text x="41.6" y="6.8">1</text>
<text x="110.8" y="6.8">2</text>
<text x="179.9" y="6.8">3</text>
<text x="249.1" y="6.8">4</text>
<text x="318.2" y="6.8">5</text>
<text x="4.1" y="41.9">A</text>
<text x="405.9" y="41.9">A</text>
<text x="4.1" y="111">B</text>
<text x="405.9" y="111">B</text>
<text x="4.1" y="180.2">C</text>
<text x="405.9" y="180.2">C</text>
<text x="4.1" y="249.3">D</text>
<text x="405.9" y="249.3">D</text>
<text x="41.6" y="287.6">1</text>
<text x="110.8" y="287.6">2</text>
<text x="179.9" y="287.6">3</text>
<text x="249.1" y="287.6">4</text>
<text x="318.2" y="287.6">5</text>
</g>
<g font-size="3.2" fill="#000080">
<text x="131.3" y="35">REG2</text>
<text x="131.3" y="38.5">+3.3V</text>
<text x="57.9" y="62">D1</text>
<text x="68.8" y="63.7">PWR</text>
<text x="68.8" y="60.5">SW1</text>
<text x="92.5" y="65">REG1</text>
<text x="93.9" y="68.5">+5V</text>
<text x="60.1" y="117.7">J3</text>
<text x="234.5" y="116">X1</text>
<text x="57" y="120.7">+RAW-</text>
<text x="112.9" y="123">J1</text>
<text x="164.2" y="124.9">J2</text>
<text x="187.7" y="126.6">I2C-1</text>
<text x="231.4" y="130.1">16Mhz</text>
<text x="352" y="130.1">AT24C32E</text>
<text x="357.7" y="126.6">U4</text>
<text x="65.4" y="149.4">J4</text>
<text x="65.4" y="152.6">ICSP</text>
<text x="187.7" y="163.7">I2C-2</text>
<text x="47.2" y="202.5">USB1</text>
<text x="71.1" y="202.5">VD1</text>
<text x="106.6" y="209.6">CH340E</text>
<text x="110.7" y="206">U2</text>
<text x="271.7" y="205.9">USD</text>
<text x="336.7" y="209.6">X2</text>
<text x="363" y="207.9">U3</text>
<text x="332.3" y="213.2">32.768KHz</text>
<text x="359" y="211.4">DS1307Z+</text>
<text x="318.6" y="232.5">BATT1</text>
<text x="310.1" y="235.4">CR1220SMT</text>
</g>
<g font-size="3.2" fill="#8d2323">
<text x="67.4" y="125.1">1</text>
<text x="62.2" y="126.5">1</text>
<text x="62.2" y="133.6">2</text>
<text x="67.4" y="132.2">2</text>
<text x="280.1" y="186.2" transform="rotate(-90 280.1 186.2)">G4</text>
<text x="283.6" y="186.2" transform="rotate(-90 283.6 186.2)">G3</text>
<text x="248.1" y="192.2">1</text>
<text x="248.1" y="195.7">2</text>
<text x="253.3" y="193.6">DAT2</text>
<text x="253.3" y="197.1">CD/DAT3</text>
<text x="281.5" y="195.6" transform="rotate(-90 281.5 195.6)">GND</text>
<text x="285" y="195.6" transform="rotate(-90 285 195.6)">GND</text>
<text x="248.1" y="199.2">3</text>
<text x="248.1" y="202.7">4</text>
<text x="253.3" y="200.6">CMD</text>
<text x="248.1" y="206.3">5</text>
<text x="248.1" y="209.8">6</text>
<text x="253.3" y="204.2">VDD</text>
<text x="253.3" y="207.7">CLK</text>
<text x="248.1" y="213.3">7</text>
<text x="253.3" y="211.2">VSS</text>
<text x="253.3" y="214.7">DAT0</text>
<text x="248.1" y="216.9">8</text>
<text x="248.1" y="220.4">9</text>
<text x="253.3" y="218.3">DAT1</text>
<text x="253.3" y="221.8">DET</text>
<text x="281.5" y="221.4" transform="rotate(-90 281.5 221.4)">GND</text>
<text x="285" y="221.4" transform="rotate(-90 285 221.4)">GND</text>
<text x="280.1" y="228" transform="rotate(-90 280.1 228)">G1</text>
<text x="283.6" y="228" transform="rotate(-90 283.6 228)">G2</text>
</g>
<g font-size="3.2">
<text x="186.3" y="134.3" transform="rotate(-90 186.3 134.3)">1</text>
<text x="189.8" y="134.3" transform="rotate(-90 189.8 134.3)">2</text>
<text x="193.3" y="134.3" transform="rotate(-90 193.3 134.3)">3</text>
<text x="196.8" y="134.3" transform="rotate(-90 196.8 134.3)">4</text>
<text x="347.1" y="146.3">4</text>
<text x="350.6" y="148.1">GND</text>
<text x="186.3" y="171.3" transform="rotate(-90 186.3 171.3)">1</text>
<text x="189.8" y="171.3" transform="rotate(-90 189.8 171.3)">2</text>
<text x="193.3" y="171.3" transform="rotate(-90 193.3 171.3)">3</text>
<text x="196.8" y="171.3" transform="rotate(-90 196.8 171.3)">4</text>
<text x="96.6" y="222.1">3</text>
<text x="100.1" y="223.9">GND</text>
<text x="347.1" y="227.4">4</text>
<text x="350.6" y="229.2">GND</text>
</g>
<g font-size="3.2" fill="#00f">
<text x="347.1" y="135.7">1</text>
<text x="350.6" y="137.5">A0</text>
<text x="347.1" y="142.8">3</text>
<text x="347.1" y="139.2">2</text>
<text x="350.6" y="141">A1</text>
<text x="364.1" y="141">WP</text>
<text x="370.6" y="139.2">7</text>
<text x="370.6" y="142.8">6</text>
<text x="350.6" y="144.5">A2</text>
<text x="362.3" y="148.1">SDA</text>
<text x="363" y="144.5">SCL</text>
<text x="370.6" y="146.3">5</text>
<text x="50.4" y="209.4">VBUS</text>
<text x="61.7" y="208">1</text>
<text x="38.6" y="215.1">6</text>
<text x="55.4" y="213">D-</text>
<text x="61.7" y="211.6">2</text>
<text x="61.7" y="215.1">3</text>
<text x="96.6" y="215.1">1</text>
<text x="127.2" y="215.1">10</text>
<text x="43" y="216.5">EP</text>
<text x="54.2" y="216.5">D+</text>
<text x="55.5" y="220">ID</text>
<text x="61.7" y="218.6">4</text>
<text x="96.6" y="218.6">2</text>
<text x="100.1" y="216.9">UD+</text>
<text x="100.1" y="220.4">UD-</text>
<text x="118.9" y="220.4">RXD</text>
<text x="121.5" y="216.9">V3</text>
<text x="127.2" y="218.6">9</text>
<text x="347.1" y="216.9">1</text>
<text x="347.1" y="220.4">2</text>
<text x="350.6" y="218.6">X1</text>
<text x="381.2" y="220.4">7</text>
<text x="52" y="223.6">GND</text>
<text x="61.7" y="222.1">5</text>
<text x="96.6" y="225.7">4</text>
<text x="100.1" y="227.4">RTS#</text>
<text x="119.1" y="223.9">TXD</text>
<text x="127.2" y="222.1">8</text>
<text x="347.1" y="223.9">3</text>
<text x="350.6" y="222.1">X2</text>
<text x="350.6" y="225.7">VBAT</text>
<text x="363.7" y="222.1">SQW/OUT</text>
<text x="373.5" y="225.7">SCL</text>
<text x="381.2" y="227.4">5</text>
<text x="381.2" y="223.9">6</text>
<text x="96.6" y="229.2">5</text>
<text x="100.1" y="231">CTS#</text>
<text x="115.7" y="231">TNOW</text>
<text x="127.2" y="229.2">6</text>
<text x="372.9" y="229.2">SDA</text>
</g>
<g font-size="3.2" fill="#f00">
<text x="362.5" y="137.5">VCC</text>
<text x="370.6" y="135.7">8</text>
<text x="373.1" y="218.6">VCC</text>
<text x="381.2" y="216.9">8</text>
<text x="119.1" y="227.4">VCC</text>
<text x="127.2" y="225.7">7</text>
</g>
<g font-size="2.5" fill="#838383">
<text x="154.9" y="45.2">C4</text>
<text x="154.9" y="51.9">10uF</text>
<text x="204.3" y="77.9" transform="rotate(-90 204.3 77.9)">R2</text>
<text x="211" y="77.9" transform="rotate(-90 211 77.9)">10K</text>
<text x="79" y="78.7">C19</text>
<text x="144.3" y="78.7">C13</text>
<text x="155.6" y="79.1">C10</text>
<text x="192.1" y="81.7" transform="rotate(-90 192.1 81.7)">C2</text>
<text x="198.8" y="81.7" transform="rotate(-90 198.8 81.7)">0.1uF</text>
<text x="220.5" y="82.7">RESET</text>
<text x="249.1" y="78.6">U1</text>
<text x="79" y="85.4">10uF</text>
<text x="126.6" y="86" transform="rotate(-90 126.6 86)">LED1</text>
<text x="129.6" y="86" transform="rotate(-90 129.6 86)">Red</text>
<text x="144.3" y="85.4">10uF</text>
<text x="155.6" y="86.1">0.1uF</text>
<text x="329.5" y="95.5" transform="rotate(-90 329.5 95.5)">R1</text>
<text x="336.2" y="95.5" transform="rotate(-90 336.2 95.5)">10K</text>
<text x="345.4" y="95.5" transform="rotate(-90 345.4 95.5)">R3</text>
<text x="352.1" y="95.5" transform="rotate(-90 352.1 95.5)">10K</text>
<text x="202.8" y="97.3" transform="rotate(-90 202.8 97.3)">S1</text>
<text x="209.9" y="97.3" transform="rotate(-90 209.9 97.3)">Reset</text>
<text x="65.3" y="107.8">Max Voltage Input: 16VDC</text>
<text x="65.3" y="104.3">VCC = 5V</text>
<text x="119.6" y="102.6" transform="rotate(-90 119.6 102.6)">R11</text>
<text x="126.3" y="102.6" transform="rotate(-90 126.3 102.6)">10K</text>
<text x="227.5" y="103.8">AREF</text>
<text x="65.3" y="111.4">Max Current Output: 150mA</text>
<text x="218.4" y="111.2">C1</text>
<text x="218.4" y="117.9">0.1uF</text>
<text x="225.4" y="153.5">C3</text>
<text x="225.4" y="159.5">0.1uF</text>
<text x="248.7" y="171.3">ATMEGA328</text>
<text x="316.8" y="172.5" transform="rotate(-90 316.8 172.5)">R6</text>
<text x="310.1" y="174" transform="rotate(-90 310.1 174)">330</text>
<text x="210" y="190.9">R4</text>
<text x="210" y="193.6">10K</text>
<text x="306.6" y="192.3" transform="rotate(-90 306.6 192.3)">D3</text>
<text x="317.3" y="192.2" transform="rotate(-90 317.3 192.2)">Green</text>
<text x="167.9" y="201.8">1K2</text>
<text x="167.9" y="199.2">R9</text>
<text x="182" y="201.8">1K2</text>
<text x="182" y="199.2">R10</text>
<text x="210" y="201.5">R5</text>
<text x="139.7" y="207.9">C6</text>
<text x="210" y="204.2">10K</text>
<text x="139.7" y="214.9">0.1uF</text>
<text x="170.7" y="214.7" transform="rotate(-90 170.7 214.7)">LED3</text>
<text x="173.7" y="214.7" transform="rotate(-90 173.7 214.7)">blue</text>
<text x="184.9" y="214.7" transform="rotate(-90 184.9 214.7)">LED4</text>
<text x="187.9" y="214.7" transform="rotate(-90 187.9 214.7)">yellow</text>
<text x="210" y="214.7">10K</text>
<text x="210" y="212.1">R7</text>
<text x="95.3" y="238.2">C5</text>
<text x="132.6" y="238">R8</text>
<text x="95.3" y="240.8">10uF</text>
<text x="132.6" y="240.6">1K2</text>
<text x="135.5" y="253.5" transform="rotate(-90 135.5 253.5)">LED2</text>
<text x="138.5" y="253.5" transform="rotate(-90 138.5 253.5)">green</text>
</g>
<g font-size="2.5" fill="#a54b4b">
<text x="205" y="56.6">VCC</text>
<text x="155.6" y="63.6">VCC</text>
<text x="330.2" y="70.7">VCC</text>
<text x="236.7" y="74.2">VCC</text>
<text x="93.5" y="89.7">GND</text>
<text x="74.1" y="96.8">GND</text>
<text x="139.3" y="96.8">GND</text>
<text x="149.9" y="96.8">GND</text>
<text x="202.8" y="110.9">GND</text>
<text x="118.2" y="114.4">GND</text>
<text x="372.5" y="125.3">VCC</text>
<text x="213.4" y="128.5">GND</text>
<text x="220.5" y="135.6">GND</text>
<text x="221.4" y="142.3">VCC</text>
<text x="220.5" y="170.9">GND</text>
<text x="234.6" y="170.9">GND</text>
<text x="163.2" y="186.5">VCC</text>
<text x="79.7" y="203">VCC</text>
<text x="308.7" y="206.1">GND</text>
<text x="235.7" y="211.2">GND</text>
<text x="383.7" y="212.9">VCC</text>
<text x="134.6" y="227.2">VCC</text>
<text x="329.8" y="244.9">GND</text>
</g>
<g font-size="2.5" fill="#00f">
<text x="56.6" y="156.9">1</text>
<text x="56.6" y="160.4">3</text>
<text x="60.7" y="158.3">MISO</text>
<text x="60.7" y="161.8">SCK</text>
<text x="70.2" y="161.8">MOSI</text>
<text x="74.9" y="158.3">+</text>
<text x="79.4" y="156.9">2</text>
<text x="79.4" y="160.4">4</text>
<text x="56.6" y="163.9">5</text>
<text x="60.7" y="165.3">RESET</text>
<text x="75.8" y="165.3">-</text>
<text x="79.4" y="163.9">6</text>
</g>
<g font-size="2.1" fill="#a54b4b">
<text x="121.7" y="41.9">1</text>
<text x="148.5" y="41.9">2</text>
<text x="128.6" y="43.6">IN</text>
<text x="138.4" y="43.6">OUT</text>
<text x="135.1" y="53.1" transform="rotate(-90 135.1 53.1)">3</text>
<text x="82.9" y="71.9">1</text>
<text x="109.7" y="71.9">2</text>
<text x="89.8" y="73.6">IN</text>
<text x="99.6" y="73.6">OUT</text>
<text x="96.3" y="83.1" transform="rotate(-90 96.3 83.1)">3</text>
<text x="241.7" y="82.5">29</text>
<text x="305.9" y="82.5">23</text>
<text x="241.7" y="89.5">18</text>
<text x="252.1" y="84.2">PC6(/RESET)</text>
<text x="286.3" y="87.7">PC1(ADC1)</text>
<text x="286.3" y="84.2">PC0(ADC0)</text>
<text x="305.9" y="89.5">25</text>
<text x="305.9" y="86">24</text>
<text x="243.1" y="93">4</text>
<text x="252.1" y="94.8">VCC</text>
<text x="252.1" y="91.2">AVCC</text>
<text x="286.3" y="94.8">PC3(ADC3)</text>
<text x="286.3" y="91.2">PC2(ADC2)</text>
<text x="305.9" y="93">26</text>
<text x="243.1" y="96.6">6</text>
<text x="252.1" y="98.3">VCC</text>
<text x="280.9" y="98.3">PC4(ADC4/SDA)</text>
<text x="281.3" y="101.8">PC5(ADC5/SCL)</text>
<text x="305.9" y="100.1">28</text>
<text x="305.9" y="96.6">27</text>
<text x="241.7" y="103.6">20</text>
<text x="252.1" y="105.4">AREF</text>
<text x="292.4" y="105.4">ADC6</text>
<text x="305.9" y="107.1">22</text>
<text x="305.9" y="103.6">19</text>
<text x="292.4" y="108.9">ADC7</text>
<text x="243.1" y="117.7">7</text>
<text x="252.1" y="119.5">PB6(XTAL1/TOSC1)</text>
<text x="287.5" y="115.9">PD0(RXD)</text>
<text x="287.7" y="119.5">PD1(TXD)</text>
<text x="305.9" y="117.7">31</text>
<text x="305.9" y="114.2">30</text>
<text x="243.1" y="124.8">8</text>
<text x="287" y="123">PD2(INT0)</text>
<text x="305.9" y="124.8">1</text>
<text x="305.9" y="121.3">32</text>
<text x="252.1" y="126.5">PB7(XTAL2/TOSC2)</text>
<text x="284.1" y="130.1">PD4(XCK/T0)</text>
<text x="287" y="126.5">PD3(INT1)</text>
<text x="305.9" y="131.8">9</text>
<text x="305.9" y="128.3">2</text>
<text x="286.8" y="137.1">PD6(AIN0)</text>
<text x="289.4" y="133.6">PD5(T1)</text>
<text x="305.9" y="135.4">10</text>
<text x="286.8" y="140.6">PD7(AIN1)</text>
<text x="305.9" y="138.9">11</text>
<text x="288.6" y="147.7">PB0(ICP)</text>
<text x="305.9" y="149.5">13</text>
<text x="305.9" y="146">12</text>
<text x="243.1" y="153">5</text>
<text x="252.1" y="154.7">AGND</text>
<text x="282.5" y="154.7">PB2(SS/OC1B)</text>
<text x="286.3" y="151.2">PB1(OC1A)</text>
<text x="305.9" y="153">14</text>
<text x="241.7" y="160.1">21</text>
<text x="243.1" y="156.5">3</text>
<text x="252.1" y="158.3">GND</text>
<text x="252.1" y="161.8">GND</text>
<text x="281" y="158.3">PB3(MOSI/OC2)</text>
<text x="286.5" y="161.8">PB4(MISO)</text>
<text x="305.9" y="160.1">16</text>
<text x="305.9" y="156.5">15</text>
<text x="287.9" y="165.3">PB5(SCK)</text>
<text x="305.9" y="163.6">17</text>
</g>
<g font-size="2.1" fill="#333">
<text x="109.8" y="126.6">1</text>
<text x="109.8" y="130.1">2</text>
<text x="162.3" y="126.6">1</text>
<text x="162.3" y="130.1">2</text>
<text x="109.8" y="133.6">3</text>
<text x="109.8" y="137.1">4</text>
<text x="162.3" y="133.6">3</text>
<text x="162.3" y="137.1">4</text>
<text x="109.8" y="140.7">5</text>
<text x="162.3" y="140.7">5</text>
<text x="109.8" y="144.2">6</text>
<text x="109.8" y="147.7">7</text>
<text x="162.3" y="144.2">6</text>
<text x="162.3" y="147.7">7</text>
<text x="109.8" y="151.2">8</text>
<text x="109.8" y="154.8">9</text>
<text x="162.3" y="151.2">8</text>
<text x="162.3" y="154.8">9</text>
<text x="109.8" y="158.3">10</text>
<text x="109.8" y="161.8">11</text>
<text x="160.9" y="158.3">10</text>
<text x="160.9" y="161.8">11</text>
<text x="109.8" y="165.4">12</text>
<text x="160.9" y="165.4">12</text>
<text x="109.8" y="172.4">14</text>
<text x="109.8" y="168.9">13</text>
<text x="160.9" y="168.9">13</text>
<text x="109.8" y="175.9">15</text>
<text x="109.8" y="179.5">16</text>
</g>
<g font-size="1.8" fill="#838383">
<text x="162.9" y="43.3">+3.3V</text>
<text x="133.6" y="48.6">GND</text>
<text x="43.5" y="69.7">RAW</text>
<text x="162.4" y="73.3">VCC</text>
<text x="94.8" y="78.6">GND</text>
<text x="176.2" y="83.8">DTR</text>
<text x="317.5" y="83.8">A0</text>
<text x="317.5" y="87.3">A1</text>
<text x="317.5" y="94.4">A3</text>
<text x="317.5" y="90.8">A2</text>
<text x="337" y="97.9">A4/SDA</text>
<text x="353" y="101.5">A5/SCL</text>
<text x="211.2" y="103.2">AREF</text>
<text x="317.5" y="104.9">A6</text>
<text x="317.5" y="108.5">A7</text>
<text x="317.5" y="119">TXO</text>
<text x="317.5" y="115.5">RXI</text>
<text x="317.5" y="122.6">D2</text>
<text x="81.1" y="126.2">RAW</text>
<text x="116.4" y="127.9">D2</text>
<text x="116.4" y="131.4">D3</text>
<text x="153.3" y="131.4">TXO</text>
<text x="153.3" y="127.9">DTR</text>
<text x="317.5" y="126.1">D3</text>
<text x="317.5" y="129.6">D4</text>
<text x="81.1" y="133.3">GND</text>
<text x="116.4" y="134.9">D4</text>
<text x="153.8" y="134.9">RXI</text>
<text x="317.5" y="133.2">D5</text>
<text x="317.5" y="136.7">D6</text>
<text x="116.4" y="138.4">D5</text>
<text x="116.4" y="142">D6</text>
<text x="152.9" y="142">GND</text>
<text x="153.3" y="138.4">VCC</text>
<text x="317.5" y="140.2">D7</text>
<text x="379.4" y="143.8">A5/SCL</text>
<text x="116.4" y="149">D8</text>
<text x="116.4" y="145.5">D7</text>
<text x="151.2" y="149">RESET</text>
<text x="152.9" y="145.5">GND</text>
<text x="185.8" y="148.6" transform="rotate(-90 185.8 148.6)">VCC</text>
<text x="189.4" y="149" transform="rotate(-90 189.4 149)">GND</text>
<text x="317.5" y="147.3">D8</text>
<text x="379.3" y="147.4">A4/SDA</text>
<text x="116.4" y="152.6">D9</text>
<text x="151.2" y="152.6">AREF</text>
<text x="192.9" y="151.6" transform="rotate(-90 192.9 151.6)">A5/SCL</text>
<text x="196.4" y="151.9" transform="rotate(-90 196.4 151.9)">A4/SDA</text>
<text x="317.5" y="150.8">D9</text>
<text x="317.5" y="154.3">D10</text>
<text x="42.8" y="157.9">MISO</text>
<text x="44" y="161.4">SCK</text>
<text x="90" y="161.4">MOSI</text>
<text x="90.1" y="157.9">VCC</text>
<text x="116.4" y="156.2">D10</text>
<text x="116.6" y="159.7">A2</text>
<text x="152.2" y="159.6">MISO</text>
<text x="153.3" y="156.1">SCK</text>
<text x="317.5" y="161.4">MISO</text>
<text x="317.5" y="157.9">MOSI</text>
<text x="41.9" y="164.9">RESET</text>
<text x="90" y="165">GND</text>
<text x="116.5" y="166.7">A4/SDA</text>
<text x="116.6" y="163.3">A3</text>
<text x="152.2" y="163.1">MOSI</text>
<text x="154.7" y="166.7">A0</text>
<text x="321" y="164.9">SCK</text>
<text x="116.6" y="173.9">A6</text>
<text x="116.6" y="170.3">A5/SCL</text>
<text x="154.7" y="170.2">A1</text>
<text x="116.6" y="177.4">A7</text>
<text x="117.1" y="180.8">+3.3V</text>
<text x="189.4" y="185.6" transform="rotate(-90 189.4 185.6)">VCC</text>
<text x="185.8" y="186" transform="rotate(-90 185.8 186)">GND</text>
<text x="192.9" y="188.7" transform="rotate(-90 192.9 188.7)">A5/SCL</text>
<text x="196.4" y="188.9" transform="rotate(-90 196.4 188.9)">A4/SDA</text>
<text x="195.6" y="196.7">D10</text>
<text x="233.5" y="203.8">+3.3V</text>
<text x="194.4" y="207.3">MOSI</text>
<text x="235" y="214.4">MISO</text>
<text x="154.1" y="216.1">+3.3V</text>
<text x="171.1" y="219.7">RXI</text>
<text x="195.5" y="218">SCK</text>
<text x="185.4" y="223.2">TXO</text>
<text x="390" y="224.9">A5/SCL</text>
<text x="389.9" y="228.5">A4/SDA</text>
<text x="107.6" y="246.2">RESET</text>
</g>
</svg>
